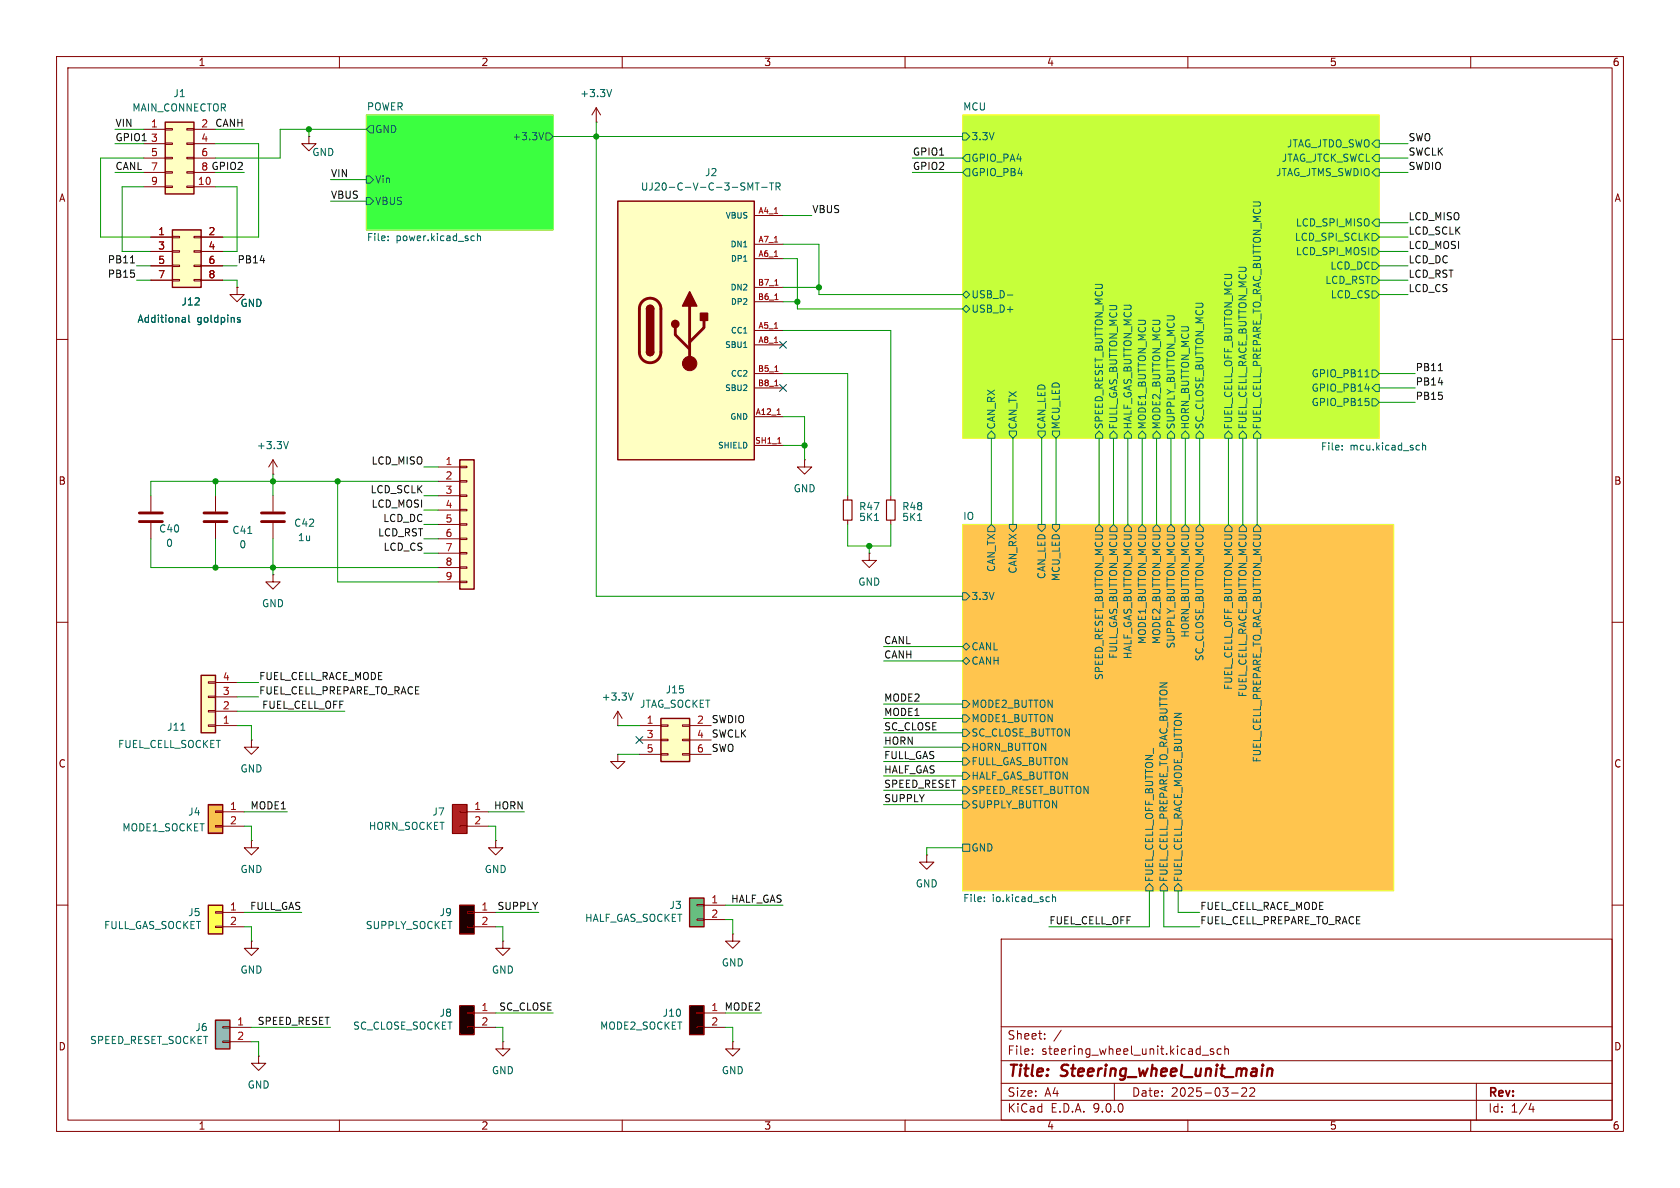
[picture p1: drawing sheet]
<svg xmlns="http://www.w3.org/2000/svg" width="297mm" height="210mm" viewBox="0 0 297 210" stroke-linecap="round" stroke-linejoin="round" font-family="sans-serif">
<g fill="none" stroke="#840000" stroke-width=".18">
<path d="M10 10h277v190h-277zM12 12h273v186h-273zM60 10v2M110 10v2M160 10v2M210 10v2M260 10v2M10 60h2M285 60h2M10 110h2M285 110h2M10 160h2"/>
<path d="M129.5 165.1v1.3h1.3l-1.3 1.2-1.2-1.2h1.2M129.5 165.1h.1M177 166h108v32h-108zM285 160h2M60 198v2M110 198v2M160 198v2M177 194.5h108M177 191.5h108M177 187.5h108M177 181.5h108M182.5 186.3v.1"/>
<path d="M182.5 185.5v.1M184.7 183.6v.1M184.7 182.8v.1M187.6 182.1l-1.3 2M197 191.5v3M210 198v2M212.5 186.5h1.2M214.5 185.5l-.3-.1-.2 .2v.2l.5 .2v.3h-.5M215.9 185.5l-.4-.1-.3 .3v.4l.1 .2h.6M216.5 185.5l.2-.1 .4 .1 .1 .9M216.5 184.9v1.5M217.7 193.2h1.2"/>
<path d="M220.3 192.4v.5l-.8 .9h.9M221.7 192.4v.5l-.8 .9h.9M260 198v2M261 191.5v6.5M270.7 195l-.4 1.1h.9M271 195.6v1"/>
</g>
<path d="M224.1 189.1a.49 .49 0 0 1 .9 .1l-.2 1M224.1 188.9l-.1 1.3" fill="none" stroke="#840000" stroke-width=".4"/>
<path d="M64.8 20.3h33v20.3h-33z" fill="#3bff40" stroke="#3bff40" stroke-width=".18"/>
<path d="M170.2 92.7h76.2v64.8h-76.2z" fill="#ffc54e" stroke="#ffc54e" stroke-width=".18"/>
<path d="M170.2 20.3h73.6v57.2h-73.6z" fill="#c6ff3a" stroke="#c6ff3a" stroke-width=".18"/>
<path d="M64.8 20.3h33v20.3h-33z" fill="none" stroke="#aeff35" stroke-width=".18"/>
<g fill="none" stroke="#006464" stroke-width=".18">
<path d="M64.8 31.1h.6l.6 .7-.6 .6h-.6zM64.8 34.9h.6l.6 .7-.6 .6h-.6zM65.4 22.2h.6v1.3h-.6l-.6-.6zM96.1 23.4l-.4 1.3M96.5 23.5h.7l.6 .6-.6 .7h-.7zM170.2 23.5h.6l.6 .6-.6 .7h-.6zM170.8 27.3h.6v1.3h-.6l-.6-.7zM170.8 29.8h.6v1.3h-.6l-.6-.6zM243.2 38.7h.6v1.3h-.6l-.6-.6zM243.2 27.3h.6v1.3h-.6l-.6-.7zM243.2 29.8h.6v1.3h-.6l-.6-.6zM243.2 24.8h.6v1.2h-.6l-.6-.6z"/>
<path d="M68.6 42.4v.1M68.6 41.8v.1M83.5 41.7l.4 .1M83.9 42.5h-.4M84.4 41.8l.2-.1 .3 .1v.7M84.4 41.3v1.2M170.8 51.4l.6 .7-.6 .6-.6-.6zM170.8 54l.6 .6-.6 .6-.6-.6zM178.1 52.2h1M242.6 41.3h.6l.6 .6-.6 .6h-.6zM242.6 43.8h.6l.6 .7-.6 .6h-.6zM242.6 51.4h.6l.6 .7-.6 .6h-.6z"/>
<path d="M242.6 48.9h.6l.6 .6-.6 .7h-.6zM242.6 46.4h.6l.6 .6-.6 .6h-.6zM175.3 76.2l.6 .6v.7h-1.3v-.7zM178.4 76.2h1.3v.6l-.6 .7-.7-.7zM183.5 76.2h1.3v.6l-.7 .7-.6-.7zM186.1 76.2h1.2v.6l-.6 .7-.6-.7zM194.3 76.2l.6 .6v.7h-1.2v-.7zM196.8 76.2l.7 .6v.7h-1.3v-.7zM199.4 76.2l.6 .6v.7h-1.2v-.7zM201.3 76.8l.6-.6 .7 .6v.7h-1.3zM203.8 76.8l.7-.6 .6 .6v.7h-1.3zM207 76.2l.6 .6v.7h-1.2v-.7z"/>
<path d="M209.5 76.2l.7 .6v.7h-1.3v-.7zM212.1 76.2l.6 .6v.7h-1.2v-.7zM217.2 76.2l.6 .6v.7h-1.3v-.7zM219.7 76.2l.6 .6v.7h-1.2v-.7zM222.2 76.2l.7 .6v.7h-1.3v-.7zM237.3 79.4v.2M237.3 78.8v.1M241.3 66.6h.7M241.3 68.7h.8M242.6 65.4h.6l.6 .6-.6 .7h-.6zM242.6 70.5h.6l.6 .6-.6 .7h-.6zM243.2 67.9h.6v1.3h-.6l-.6-.6z"/>
<path d="M250.8 78.7l.1 .1M250.9 79.5l-.1 .1M251.5 78.3v1.3M251.5 78.8l.2-.1 .3 .1v.8M175.3 92.7l.6 .6v.7h-1.3v-.7zM178.4 92.7h1.3v.6l-.6 .7-.7-.7zM183.5 92.7h1.3v.6l-.7 .7-.6-.7zM186.1 92.7h1.2v.6l-.6 .7-.6-.7zM194.3 92.7l.6 .6v.7h-1.2v-.7zM196.8 92.7l.7 .6v.7h-1.3v-.7zM199.4 92.7l.6 .6v.7h-1.2v-.7zM201.9 92.7l.7 .6v.7h-1.3v-.7z"/>
<path d="M204.5 92.7l.6 .6v.7h-1.3v-.7zM207 92.7l.6 .6v.7h-1.2v-.7zM209.5 92.7l.7 .6v.7h-1.3v-.7zM212.1 92.7l.6 .6v.7h-1.2v-.7zM217.2 92.7l.6 .6v.7h-1.3v-.7zM219.7 92.7l.6 .6v.7h-1.2v-.7zM222.2 92.7l.7 .6v.7h-1.3v-.7zM170.2 114.3l.6-.6 .6 .6-.6 .6zM170.2 116.8l.6-.6 .6 .6-.6 .7zM170.2 104.8h.6l.6 .6-.6 .6h-.6zM170.2 123.8h.6l.6 .7-.6 .6h-.6zM170.2 126.4h.6l.6 .6-.6 .6h-.6z"/>
<path d="M170.2 134h.6l.6 .6-.6 .7h-.6zM170.2 136.5h.6l.6 .7-.6 .6h-.6zM170.2 139.1h.6l.6 .6-.6 .6h-.6zM170.2 128.9h.6l.6 .6-.6 .7h-.6zM170.2 131.4h.6l.6 .7-.6 .6h-.6zM170.2 149.2h1.2v1.3h-1.2zM170.2 141.6h.6l.6 .6-.6 .7h-.6zM174 159.3v.1M174 158.6v.1M186.1 158.1v1.3M186.1 158.7l.1-.2 .3 .1 .1 .8M203.2 156.2l.6 .6v.7h-1.2v-.7z"/>
<path d="M205.7 156.2l.7 .6v.7h-1.3v-.7zM208.3 156.2l.6 .6v.7h-1.3v-.7z"/>
</g>
<path d="M170.2 92.7h76.2v64.8h-76.2z" fill="none" stroke="#e9ff38" stroke-width=".18"/>
<path d="M170.2 20.3h73.6v57.2h-73.6z" fill="none" stroke="#fff735" stroke-width=".18"/>
<path d="M29.2 21.6h5.1v12.7h-5.1z" fill="#ffffc2"/>
<path d="M29.2 21.6h5.1v12.7h-5.1zM121.9 177.8h2.6v5.1h-2.6z" fill="none" stroke="#840000" stroke-width=".25"/>
<g fill="none" stroke="#840000" stroke-width=".18">
<path d="M25.4 22.9h3.8M25.4 25.4h3.8M25.4 27.9h3.8M25.4 30.5h3.8M25.4 33h3.8M29.2 22.7h1.3v.3h-1.3zM29.2 25.3h1.3v.2h-1.3zM29.2 27.8h1.3v.3h-1.3zM29.2 30.4h1.3v.2h-1.3zM29.2 32.9h1.3v.2h-1.3zM33 22.7h1.3v.3h-1.3zM33 25.3h1.3v.2h-1.3z"/>
<path d="M33 27.8h1.3v.3h-1.3zM33 30.4h1.3v.2h-1.3zM33 32.9h1.3v.2h-1.3zM34.3 22.9h3.8M34.3 25.4h3.8M34.3 27.9h3.8M34.3 30.5h3.8M34.3 33h3.8M26.7 87.6v2.8M26.7 92.5v2.8M109.2 128.3h.1M109.2 125.7l-.7 1.3"/>
<path d="M109.2 125.7l.8 1.3M109.2 125.7v2.6M44.4 148.6v1.3h1.3l-1.3 1.2-1.2-1.2h1.2M44.4 148.6h.1M163.8 151.1v1.3h1.3l-1.3 1.3-1.2-1.3h1.2M163.8 151.1h.1M123.2 178.9h1.3v.3h-1.3zM124.5 179.1h3.8M123.2 181.5h1.3v.2h-1.3zM124.5 181.6h3.8"/>
</g>
<path d="M121.9 177.8h2.6v5.1h-2.6z" fill="#000"/>
<path d="M24.6 90.7h4.1M24.6 92.2h4.1" fill="none" stroke="#840000" stroke-width=".51"/>
<path d="M111.9 122.5l-.4 1.3" fill="none" stroke="#006464" stroke-width=".18"/>
<path d="M30.5 40.6h5.1v10.2h-5.1z" fill="#ffffc2"/>
<path d="M30.5 40.6h5.1v10.2h-5.1zM81.3 177.8h2.5v5.1h-2.5z" fill="none" stroke="#840000" stroke-width=".25"/>
<g fill="none" stroke="#840000" stroke-width=".18">
<path d="M26.7 41.9h3.8M26.7 44.5h3.8M26.7 47h3.8M26.7 49.5h3.8M30.5 41.8h1.2v.2h-1.2zM30.5 44.3h1.2v.3h-1.2zM30.5 46.9h1.2v.2h-1.2zM30.5 49.4h1.2v.3h-1.2zM34.3 41.8h1.3v.2h-1.3zM34.3 44.3h1.3v.3h-1.3zM34.3 46.9h1.3v.2h-1.3zM34.3 49.4h1.3v.3h-1.3z"/>
<path d="M35.6 41.9h3.8M35.6 44.5h3.8M35.6 47h3.8M35.6 49.5h3.8M38.1 87.6v2.8M38.1 92.5v2.8M82.5 178.9h1.3v.3h-1.3zM83.8 179.1h3.8M82.5 181.5h1.3v.2h-1.3zM83.8 181.6h3.8M88.9 184.2v1.2h1.3l-1.3 1.3-1.3-1.3h1.3M88.9 184.2h.1"/>
<path d="M129.5 184.2v1.2h1.3l-1.3 1.3-1.2-1.3h1.2M129.5 184.2h.1"/>
</g>
<path d="M32.3 56.1l.4 .1 .1 .8M32.8 56.9l-.5 .1M32.8 56.4l-.5 .1M33.4 55.7v1.1l.2 .2M42.4 56.2l-.3-.1-.1 .2v.2l.4 .1v.3h-.4M43.8 94.3h.7" fill="none" stroke="#006464" stroke-width=".18"/>
<path d="M36.1 90.7h4M36.1 92.2h4" fill="none" stroke="#840000" stroke-width=".51"/>
<path d="M81.3 177.8h2.5v5.1h-2.5z" fill="#000"/>
<path d="M121.9 158.8h2.6v5h-2.6z" fill="#57ffa9"/>
<path d="M121.9 158.8h2.6v5h-2.6z" fill="none" stroke="#840000" stroke-width=".25"/>
<path d="M54.6 24.1v1.3h1.3l-1.3 1.3-1.3-1.3h1.3M54.6 24.1h.1M123.2 159.9h1.3v.2h-1.3zM44.4 166.4v1.2h1.3l-1.3 1.3-1.2-1.3h1.2M44.4 166.4h.1M123.2 162.4h1.3v.3h-1.3zM124.5 160h3.8M124.5 162.6h3.8" fill="none" stroke="#840000" stroke-width=".18"/>
<path d="M38.1 180.3h2.5v5.1h-2.5z" fill="#66b4ff"/>
<path d="M38.1 180.3h2.5v5.1h-2.5z" fill="none" stroke="#840000" stroke-width=".25"/>
<path d="M109.2 133.4v1.2h1.3l-1.3 1.3-1.3-1.3h1.3M109.2 133.4h.1M39.4 181.5h1.2v.2h-1.2zM39.4 184h1.2v.3h-1.2zM40.6 181.6h3.8M40.6 184.2h3.8" fill="none" stroke="#840000" stroke-width=".18"/>
<path d="M116.8 127h5.1v7.6h-5.1z" fill="#ffffc2"/>
<path d="M116.8 127h5.1v7.6h-5.1zM81.3 160h2.5v5.1h-2.5z" fill="none" stroke="#840000" stroke-width=".25"/>
<g fill="none" stroke="#840000" stroke-width=".18">
<path d="M48.3 101.6v1.3h1.2l-1.2 1.2-1.3-1.2h1.3M48.3 101.6h.1M113 128.3h3.8M113 130.8h3.8M113 133.4h3.8M116.8 128.1h1.3v.3h-1.3zM116.8 130.7h1.3v.2h-1.3zM116.8 133.2h1.3v.3h-1.3zM120.6 128.1h1.3v.3h-1.3zM120.6 130.7h1.3v.2h-1.3zM120.6 133.2h1.3v.3h-1.3zM121.9 128.3h3.8"/>
<path d="M121.9 130.8h3.8M121.9 133.4h3.8M82.5 161.2h1.3v.2h-1.3zM82.5 163.7h1.3v.3h-1.3zM83.8 161.3h3.8M83.8 163.8h3.8M45.7 186.7v1.3h1.3l-1.3 1.2-1.3-1.2h1.3M45.7 186.7h.1"/>
</g>
<path d="M81.3 160h2.5v5.1h-2.5z" fill="#000"/>
<path d="M36.8 160h2.6v5.1h-2.6z" fill="#ffff53"/>
<path d="M36.8 160h2.6v5.1h-2.6z" fill="none" stroke="#840000" stroke-width=".25"/>
<path d="M41.9 50.8v1.3h1.3l-1.3 1.2-1.3-1.2h1.3M41.9 50.8h.1M48.3 83.8h.1M48.3 81.3l-.8 1.3M48.3 81.3l.7 1.3M48.3 81.3v2.5M38.1 161.2h1.3v.2h-1.3zM38.1 163.7h1.3v.3h-1.3zM39.4 161.3h3.8M39.4 163.8h3.8" fill="none" stroke="#840000" stroke-width=".18"/>
<path d="M51 78l-.4 1.3" fill="none" stroke="#006464" stroke-width=".18"/>
<path d="M36.8 142.2h2.6v5.1h-2.6z" fill="#ff9f32"/>
<path d="M36.8 142.2h2.6v5.1h-2.6z" fill="none" stroke="#840000" stroke-width=".25"/>
<path d="M38.1 143.4h1.3v.2h-1.3zM38.1 145.9h1.3v.3h-1.3zM39.4 143.5h3.8M39.4 146.1h3.8" fill="none" stroke="#840000" stroke-width=".18"/>
<path d="M35.6 119.4h2.5v10.1h-2.5z" fill="#ffffc2"/>
<path d="M35.6 119.4h2.5v10.1h-2.5z" fill="none" stroke="#840000" stroke-width=".25"/>
<path d="M36.8 128.1h1.3v.3h-1.3zM36.8 125.6h1.3v.3h-1.3zM36.8 123.1h1.3v.2h-1.3zM36.8 120.5h1.3v.3h-1.3zM38.1 128.3h3.8M38.1 125.7h3.8M38.1 123.2h3.8M38.1 120.7h3.8M44.4 130.8v1.3h1.3l-1.3 1.3-1.2-1.3h1.2M44.4 130.8h.1M88.9 166.4v1.2h1.3l-1.3 1.3-1.3-1.3h1.3M88.9 166.4h.1" fill="none" stroke="#840000" stroke-width=".18"/>
<path d="M32 129.1h.7" fill="none" stroke="#006464" stroke-width=".18"/>
<path d="M81.3 81.3h2.5v22.8h-2.5z" fill="#ffffc2"/>
<path d="M81.3 81.3h2.5v22.8h-2.5z" fill="none" stroke="#840000" stroke-width=".25"/>
<g fill="none" stroke="#840000" stroke-width=".18">
<path d="M105.4 19.1l-.8 1.2M105.4 19.1l.8 1.2M105.4 19.1v2.5M105.4 21.6h.1M48.3 87.6v2.8M48.3 92.5v2.8M77.5 82.6h3.8M77.5 85.1h3.8M77.5 87.6h3.8M77.5 90.2h3.8M77.5 92.7h3.8M77.5 95.3h3.8"/>
<path d="M77.5 97.8h3.8M81.3 82.4h1.2v.3h-1.2zM81.3 85h1.2v.2h-1.2zM81.3 87.5h1.2v.3h-1.2zM81.3 90h1.2v.3h-1.2zM81.3 92.6h1.2v.2h-1.2zM81.3 95.1h1.2v.3h-1.2zM81.3 97.7h1.2v.2h-1.2zM77.5 100.3h3.8M77.5 102.9h3.8M81.3 100.2h1.2v.3h-1.2zM81.3 102.7h1.2v.3h-1.2z"/>
</g>
<path d="M46.2 90.7h4.1M46.2 92.2h4.1" fill="none" stroke="#840000" stroke-width=".51"/>
<path d="M108.1 15.8l-.4 1.3" fill="none" stroke="#006464" stroke-width=".18"/>
<path d="M80 142.2h2.5v5.1h-2.5z" fill="#ff1e24"/>
<path d="M80 142.2h2.5v5.1h-2.5z" fill="none" stroke="#840000" stroke-width=".25"/>
<path d="M149.9 87.6v.8M149.9 91.9v.8M153.7 97.8v1.3h1.2l-1.2 1.2-1.3-1.2h1.3M153.7 97.8h.1M157.5 87.6v.8M157.5 91.9v.8M81.3 143.4h1.2v.2h-1.2zM81.3 145.9h1.2v.3h-1.2zM82.5 143.5h3.9M82.5 146.1h3.9M87.6 148.6v1.3h1.3l-1.3 1.2-1.2-1.2h1.2M87.6 148.6h.1" fill="none" stroke="#840000" stroke-width=".18"/>
<path d="M149.1 88.4h1.5v3.5h-1.5zM156.7 88.4h1.5v3.5h-1.5z" fill="none" stroke="#840000" stroke-width=".2"/>
<path d="M154.6 92h.7M162.2 92h.7" fill="none" stroke="#006464" stroke-width=".18"/>
<path d="M109.2 35.6h24.1v45.7h-24.1z" fill="#ffffc2"/>
<path d="M109.2 35.6h24.1v45.7h-24.1zM114.3 54.6a.64 .64 0 0 1 .6-.6 .64 .64 0 0 1 .7 .6M114.3 62.2a.64 .64 0 0 0 .6 .7 .64 .64 0 0 0 .7-.7" fill="none" stroke="#840000" stroke-width=".25"/>
<path d="M113.6 53.3a1.9 1.9 0 0 1 2.1-.4 1.9 1.9 0 0 1 1.1 1.7v7.6a1.91 1.91 0 0 1-1.9 1.9 1.91 1.91 0 0 1-1.9-1.9v-7.7l.2-.7zM119.4 57.9v1.3l2.5 2.5M121.9 54.1v10.2M124.5 56.6v1.3l-2.6 2.6" fill="none" stroke="#840000" stroke-width=".51"/>
<g fill="#840000" stroke="#840000" stroke-width=".25">
<path d="M114.3 54.6h1.3v7.6h-1.3z"/>
<path d="M114.5 54.2a.64 .64 0 0 1 .7-.2 .64 .64 0 0 1 .4 .6h-1.3z"/>
<path d="M114.3 62.2h1.3a.64 .64 0 0 1-.7 .7 .64 .64 0 0 1-.6-.7z"/>
<path d="M121.9 51.6l1.3 2.5h-2.6z"/>
<path d="M123.8 55.4h1.3v1.2h-1.3z"/>
<circle cx="119.4" cy="57.3" r=".63"/>
</g>
<circle cx="121.9" cy="64.3" r="1.27" fill="#840000" stroke="#840000" stroke-width=".18"/>
<g fill="none" stroke="#840000" stroke-width=".18">
<path d="M133.3 38.1h5.1M26.7 41.9h3.8M26.7 44.5h3.8M26.7 47h3.8M26.7 49.5h3.8M35.6 41.9h3.8M35.6 44.5h3.8M35.6 47h3.8M35.6 49.5h3.8M41.9 50.8h.1M133.3 43.2h5.1M133.3 45.7h5.1"/>
<path d="M133.3 50.8h5.1M133.3 53.3h5.1M133.3 58.4h5.1M133.3 61h5.1M133.3 66h5.1M133.3 68.6h5.1M133.3 73.7h5.1M133.3 78.7h5.1M142.2 81.3v1.3h1.3l-1.3 1.2-1.2-1.2h1.2M142.2 81.3h.1"/>
</g>
<path d="M137 50.4h.6M137 53h.6M137 65.7h.6M137 68.2h.6M137.4 73.3h.6M137.5 78.4h.6" fill="none" stroke="#a90000" stroke-width=".18"/>
<g fill="none" stroke="#006464" stroke-width=".18">
<path d="M132.2 33.6v-1.3l.5 .9 .4-.9v1.3M133.5 32.3h.7M133.9 32.3v1.3M134.7 33.1h.9M136 32.3h.8M136.4 32.3v1.3M137.2 33l.6-.1 .1-.1v-.3l-.7-.2v1.3M137.5 33l.4 .6M32.3 56.1l.4 .1 .1 .8M32.8 56.9l-.5 .1M32.8 56.4l-.5 .1M33.4 55.7v1.1l.2 .2"/>
<path d="M42.4 56.2l-.3-.1-.1 .2v.2l.4 .1v.3h-.4M131.5 61.4h.5"/>
</g>
<path d="M23.1 46.5h.7M254.3 65.5h.7" fill="none" stroke="#0f0f0f" stroke-width=".18"/>
<g fill="none" stroke="#009600" stroke-width=".18">
<path d="M20.3 25.4h5.1M20.3 22.9h5.1M20.3 30.5h5.1M25.4 27.9h-7.6v14h8.9M25.4 33h-3.8v11.5h5.1M38.1 25.4h7.6v16.5h-6.3M38.1 22.9h5.1M38.1 33h3.8v11.5h-2.5M38.1 30.5h5.1M54.6 22.9v1.2M58.4 35.6h6.4M58.4 31.8h6.4"/>
<path d="M64.8 22.9h-15.3v5h-11.4M97.8 24.1h72.4M105.4 21.6v83.8h64.8M138.4 38.1h5.1M161.3 27.9h8.9M161.3 30.5h8.9M243.8 25.4h5.1M243.8 27.9h5.1M243.8 30.5h5.1M243.8 39.4h5.1M24.1 49.5h2.6M24.1 47h2.6"/>
<path d="M39.4 49.5h2.5v1.3M39.4 47h2.5M138.4 58.4h19.1v29.2M138.4 43.2h6.4v8.9h25.4M138.4 45.7h2.6v8.9h29.2M138.4 50.8h6.4M138.4 53.3h2.6M243.8 41.9h5.1M243.8 49.5h5.1M243.8 44.5h5.1M243.8 47h5.1M243.8 52.1h5.1"/>
<path d="M138.4 66h11.5v21.6M138.4 73.7h3.8v7.6M138.4 78.7h3.8M175.3 77.5v15.2M179.1 77.5v15.2M184.1 77.5v15.2M186.7 77.5v15.2M194.3 77.5v15.2M196.8 77.5v15.2M199.4 77.5v15.2M201.9 77.5v15.2M204.5 77.5v15.2"/>
<path d="M207 77.5v15.2M209.5 77.5v15.2M212.1 77.5v15.2M217.2 77.5v15.2M219.7 77.5v15.2M222.2 77.5v15.2M243.8 71.1h6.4M243.8 68.6h6.4M243.8 66h6.4M26.7 95.3v5h50.8M38.1 85.1v2.5M38.1 95.3v5"/>
<path d="M48.3 83.8v3.8M48.3 95.3v6.3M59.7 85.1v17.8h17.8M74.9 82.6h2.6M74.9 95.3h2.6M74.9 97.8h2.6M74.9 92.7h2.6M74.9 87.6h2.6M74.9 90.2h2.6M77.5 85.1h-50.8v2.5M149.9 92.7v3.8h7.6v-3.8M153.7 96.5v1.3"/>
<path d="M156.2 116.8h14M156.2 114.3h14M41.9 128.3h2.5v2.5M41.9 120.7h3.8M41.9 125.7h19.1M41.9 123.2h3.8M109.2 128.3h3.8M109.2 133.4h3.8M156.2 132.1h14M156.2 127h14M156.2 134.6h14M156.2 129.5h14"/>
<path d="M156.2 124.5h14M156.2 139.7h14M156.2 137.2h14M43.2 146.1h1.2v2.5M43.2 143.5h7.6M86.4 143.5h6.3M86.4 146.1h1.2v2.5M156.2 142.2h14M170.2 149.9h-6.4v1.2M203.2 157.5v6.3h-17.8M205.7 157.5v6.3h6.4M208.3 157.5v3.8h3.8"/>
<path d="M43.2 163.8h1.2v2.6M43.2 161.3h10.1M87.6 163.8h1.3v2.6M87.6 161.3h7.6M87.6 179.1h10.2M128.3 179.1h6.3M128.3 160h10.1M128.3 162.6h1.2v2.5M44.4 184.2h1.3v2.5M44.4 181.6h14M87.6 181.6h1.3v2.6M128.3 181.6h1.2v2.6"/>
</g>
<path d="M137.8 68l1.2 1.2M137.8 60.4l1.2 1.2M139 68l-1.2 1.2M139 60.4l-1.2 1.2M112.4 130.2l1.2 1.2M113.6 130.2l-1.2 1.2" fill="none" stroke="#000084" stroke-width=".18"/>
<g fill="#009600" stroke="#009600" stroke-width=".18">
<circle cx="38.1" cy="85.1" r=".46"/>
<circle cx="48.3" cy="85.1" r=".46"/>
<circle cx="38.1" cy="100.3" r=".46"/>
<circle cx="48.3" cy="100.3" r=".46"/>
<circle cx="59.7" cy="85.1" r=".46"/>
<circle cx="105.4" cy="24.1" r=".46"/>
<circle cx="54.6" cy="22.9" r=".46"/>
<circle cx="153.7" cy="96.5" r=".46"/>
<circle cx="144.8" cy="50.8" r=".46"/>
<circle cx="141" cy="53.3" r=".46"/>
<circle cx="142.2" cy="78.7" r=".46"/>
</g>
<g font-size="2.8" fill="#840000">
<text x="178" y="190.9">Title:</text>
<text x="187.7" y="190.9">Steering_wheel_unit_main</text>
</g>
<g font-size="2.1" fill="#840000">
<text x="178" y="184">Sheet:</text>
<text x="178" y="186.7">File:</text>
<text x="184.1" y="186.7">steering_wheel_unit.kicad_sch</text>
<text x="178" y="196.9">KiCad</text>
<text x="178" y="194.1">Size:</text>
<text x="184.7" y="194.1">A4</text>
<text x="185.7" y="196.9">E.D.A.</text>
<text x="193.3" y="196.9">9.0.0</text>
<text x="200" y="194.1">Date:</text>
<text x="207" y="194.1">2025-03-22</text>
<text x="263" y="194.3">Rev:</text>
<text x="263" y="196.9">Id:</text>
<text x="267.1" y="196.9">1/4</text>
</g>
<g font-size="1.8" fill="#840000">
<text x="35" y="11.9">1</text>
<text x="85" y="11.9">2</text>
<text x="135" y="11.9">3</text>
<text x="185" y="11.9">4</text>
<text x="235" y="11.9">5</text>
<text x="285" y="11.9">6</text>
<text x="10.3" y="35.9">A</text>
<text x="285.3" y="35.9">A</text>
<text x="10.3" y="85.9">B</text>
<text x="285.3" y="85.9">B</text>
<text x="10.3" y="135.9">C</text>
<text x="285.3" y="135.9">C</text>
<text x="10.3" y="185.9">D</text>
<text x="285.3" y="185.9">D</text>
<text x="35" y="199.9">1</text>
<text x="85" y="199.9">2</text>
<text x="135" y="199.9">3</text>
<text x="185" y="199.9">4</text>
<text x="235" y="199.9">5</text>
<text x="285" y="199.9">6</text>
</g>
<g font-size="1.8" fill="#006464">
<text x="30.6" y="17.4">J1</text>
<text x="102.5" y="17.4">+3.3V</text>
<text x="23.3" y="19.9">MAIN_CONNECTOR</text>
<text x="64.8" y="19.6">POWER</text>
<text x="66.2" y="23.7">GND</text>
<text x="170.2" y="19.6">MCU</text>
<text x="55.1" y="27.8">GND</text>
<text x="90.4" y="25">+3.3V</text>
<text x="171.6" y="25">3.3V</text>
<text x="171.6" y="28.8">GPIO_PA4</text>
<text x="226.5" y="28.8">JTAG_JTCK_SWCL</text>
<text x="227.4" y="26.3">JTAG_JTDO_SWO</text>
<text x="66.2" y="32.6">Vin</text>
<text x="113.2" y="33.9">UJ20-C-V-C-3-SMT-TR</text>
<text x="124.5" y="31.3">J2</text>
<text x="171.6" y="31.3">GPIO_PB4</text>
<text x="225.5" y="31.3">JTAG_JTMS_SWDIO</text>
<text x="66.2" y="36.4">VBUS</text>
<text x="229" y="40.2">LCD_SPI_MISO</text>
<text x="64.8" y="43">File:</text>
<text x="70" y="43">power.kicad_sch</text>
<text x="228.8" y="42.8">LCD_SPI_SCLK</text>
<text x="229" y="45.3">LCD_SPI_MOSI</text>
<text x="235.1" y="47.9">LCD_DC</text>
<text x="171.6" y="52.9">USB_D-</text>
<text x="234.2" y="50.4">LCD_RST</text>
<text x="235.2" y="52.9">LCD_CS</text>
<text x="24.2" y="57.3">Additional</text>
<text x="32" y="54.2">J12</text>
<text x="34.8" y="57.3">goldpins</text>
<text x="42.4" y="54.5">GND</text>
<text x="171.6" y="55.5">USB_D+</text>
<text x="231.8" y="66.9">GPIO_PB11</text>
<text x="231.8" y="69.4">GPIO_PB14</text>
<text x="231.8" y="72">GPIO_PB15</text>
<text x="176.1" y="76" transform="rotate(-90 176.1 76)">CAN_RX</text>
<text x="179.9" y="76" transform="rotate(-90 179.9 76)">CAN_TX</text>
<text x="185" y="76" transform="rotate(-90 185 76)">CAN_LED</text>
<text x="187.6" y="76" transform="rotate(-90 187.6 76)">MCU_LED</text>
<text x="195.2" y="76" transform="rotate(-90 195.2 76)">SPEED_RESET_BUTTON_MCU</text>
<text x="197.7" y="76" transform="rotate(-90 197.7 76)">FULL_GAS_BUTTON_MCU</text>
<text x="200.3" y="76" transform="rotate(-90 200.3 76)">HALF_GAS_BUTTON_MCU</text>
<text x="202.8" y="76" transform="rotate(-90 202.8 76)">MODE1_BUTTON_MCU</text>
<text x="205.3" y="76" transform="rotate(-90 205.3 76)">MODE2_BUTTON_MCU</text>
<text x="207.9" y="76" transform="rotate(-90 207.9 76)">SUPPLY_BUTTON_MCU</text>
<text x="210.4" y="76" transform="rotate(-90 210.4 76)">HORN_BUTTON_MCU</text>
<text x="213" y="76" transform="rotate(-90 213 76)">SC_CLOSE_BUTTON_MCU</text>
<text x="218" y="76" transform="rotate(-90 218 76)">FUEL_CELL_OFF_BUTTON_MCU</text>
<text x="220.6" y="76" transform="rotate(-90 220.6 76)">FUEL_CELL_RACE_BUTTON_MCU</text>
<text x="223.1" y="76" transform="rotate(-90 223.1 76)">FUEL_CELL_PREPARE_TO_RAC_BUTTON_MCU</text>
<text x="45.3" y="79.6">+3.3V</text>
<text x="233.4" y="80">File:</text>
<text x="238.6" y="80">mcu.kicad_sch</text>
<text x="140.2" y="87.2">GND</text>
<text x="28" y="94.3">C40</text>
<text x="41" y="94.6">C41</text>
<text x="51.9" y="93.3">C42</text>
<text x="52.6" y="95.9">1u</text>
<text x="151.8" y="90.4">R47</text>
<text x="151.8" y="92.3">5K1</text>
<text x="159.4" y="90.4">R48</text>
<text x="159.4" y="92.3">5K1</text>
<text x="170.2" y="92">IO</text>
<text x="29.3" y="96.9">0</text>
<text x="42.2" y="97.1">0</text>
<text x="176.1" y="101.2" transform="rotate(-90 176.1 101.2)">CAN_TX</text>
<text x="179.9" y="101.5" transform="rotate(-90 179.9 101.5)">CAN_RX</text>
<text x="46.2" y="107.5">GND</text>
<text x="151.6" y="103.7">GND</text>
<text x="171.6" y="106.3">3.3V</text>
<text x="185" y="102.5" transform="rotate(-90 185 102.5)">CAN_LED</text>
<text x="187.6" y="102.8" transform="rotate(-90 187.6 102.8)">MCU_LED</text>
<text x="202.8" y="114" transform="rotate(-90 202.8 114)">MODE1_BUTTON_MCU</text>
<text x="205.3" y="114" transform="rotate(-90 205.3 114)">MODE2_BUTTON_MCU</text>
<text x="210.4" y="112.8" transform="rotate(-90 210.4 112.8)">HORN_BUTTON_MCU</text>
<text x="171.6" y="115.2">CANL</text>
<text x="171.6" y="117.7">CANH</text>
<text x="197.7" y="116.6" transform="rotate(-90 197.7 116.6)">FULL_GAS_BUTTON_MCU</text>
<text x="200.3" y="116.6" transform="rotate(-90 200.3 116.6)">HALF_GAS_BUTTON_MCU</text>
<text x="207.9" y="114.8" transform="rotate(-90 207.9 114.8)">SUPPLY_BUTTON_MCU</text>
<text x="213" y="117" transform="rotate(-90 213 117)">SC_CLOSE_BUTTON_MCU</text>
<text x="106.3" y="124.1">+3.3V</text>
<text x="113" y="125.3">JTAG_SOCKET</text>
<text x="117.6" y="122.8">J15</text>
<text x="171.6" y="125.3">MODE2_BUTTON</text>
<text x="195.2" y="120.3" transform="rotate(-90 195.2 120.3)">SPEED_RESET_BUTTON_MCU</text>
<text x="218" y="122.1" transform="rotate(-90 218 122.1)">FUEL_CELL_OFF_BUTTON_MCU</text>
<text x="220.6" y="123.3" transform="rotate(-90 220.6 123.3)">FUEL_CELL_RACE_BUTTON_MCU</text>
<text x="29.4" y="129.4">J11</text>
<text x="171.6" y="127.9">MODE1_BUTTON</text>
<text x="171.6" y="130.4">SC_CLOSE_BUTTON</text>
<text x="20.8" y="132.4">FUEL_CELL_SOCKET</text>
<text x="42.4" y="136.8">GND</text>
<text x="171.6" y="135.5">FULL_GAS_BUTTON</text>
<text x="171.6" y="132.9">HORN_BUTTON</text>
<text x="223.1" y="134.9" transform="rotate(-90 223.1 134.9)">FUEL_CELL_PREPARE_TO_RAC_BUTTON_MCU</text>
<text x="171.6" y="138">HALF_GAS_BUTTON</text>
<text x="171.6" y="140.6">SPEED_RESET_BUTTON</text>
<text x="171.6" y="143.1">SUPPLY_BUTTON</text>
<text x="21.5" y="147.2">MODE1_SOCKET</text>
<text x="33.2" y="144.4">J4</text>
<text x="65.1" y="146.9">HORN_SOCKET</text>
<text x="76.3" y="144.4">J7</text>
<text x="42.4" y="154.5">GND</text>
<text x="85.6" y="154.5">GND</text>
<text x="171.6" y="150.7">GND</text>
<text x="118.3" y="160.9">J3</text>
<text x="161.8" y="157.1">GND</text>
<text x="170.2" y="159.8">File:</text>
<text x="175.4" y="159.8">io.kicad_sch</text>
<text x="204.1" y="156" transform="rotate(-90 204.1 156)">FUEL_CELL_OFF_BUTTON_</text>
<text x="206.6" y="156" transform="rotate(-90 206.6 156)">FUEL_CELL_PREPARE_TO_RAC_BUTTON</text>
<text x="209.1" y="156" transform="rotate(-90 209.1 156)">FUEL_CELL_RACE_MODE_BUTTON</text>
<text x="18.3" y="164.4">FULL_GAS_SOCKET</text>
<text x="33.2" y="162.2">J5</text>
<text x="64.6" y="164.4">SUPPLY_SOCKET</text>
<text x="77.6" y="162.2">J9</text>
<text x="103.3" y="163.2">HALF_GAS_SOCKET</text>
<text x="42.4" y="172.3">GND</text>
<text x="86.9" y="172.3">GND</text>
<text x="127.5" y="171">GND</text>
<text x="77.6" y="179.9">J8</text>
<text x="117.1" y="179.9">J10</text>
<text x="15.8" y="184.8">SPEED_RESET_SOCKET</text>
<text x="34.4" y="182.5">J6</text>
<text x="62.3" y="182.2">SC_CLOSE_SOCKET</text>
<text x="106" y="182.2">MODE2_SOCKET</text>
<text x="86.9" y="190.1">GND</text>
<text x="127.5" y="190.1">GND</text>
<text x="43.7" y="192.6">GND</text>
</g>
<g font-size="1.8" fill="#0f0f0f">
<text x="20.3" y="22.5">VIN</text>
<text x="38" y="22.5">CANH</text>
<text x="20.3" y="25.1">GPIO1</text>
<text x="161.3" y="27.6">GPIO1</text>
<text x="248.9" y="27.6">SWCLK</text>
<text x="248.9" y="25.1">SWO</text>
<text x="20.3" y="30.1">CANL</text>
<text x="35.5" y="30.2">8 GPIO2</text>
<text x="58.4" y="31.4">VIN</text>
<text x="58.4" y="35.2">VBUS</text>
<text x="161.3" y="30.1">GPIO2</text>
<text x="248.9" y="30.1">SWDIO</text>
<text x="143.5" y="37.8">VBUS</text>
<text x="248.9" y="41.6">LCD_SCLK</text>
<text x="248.9" y="39">LCD_MISO</text>
<text x="19" y="46.6">PB11</text>
<text x="41.9" y="46.6">PB14</text>
<text x="248.9" y="46.6">LCD_DC</text>
<text x="248.9" y="44.1">LCD_MOSI</text>
<text x="19" y="49.2">PB15</text>
<text x="248.9" y="51.7">LCD_CS</text>
<text x="248.9" y="49.2">LCD_RST</text>
<text x="250.2" y="65.7">PB11</text>
<text x="250.2" y="68.2">PB14</text>
<text x="250.2" y="70.8">PB15</text>
<text x="65.6" y="82.2">LCD_MISO</text>
<text x="65.4" y="87.3">LCD_SCLK</text>
<text x="65.6" y="89.8">LCD_MOSI</text>
<text x="66.7" y="94.9">LCD_RST</text>
<text x="67.7" y="92.4">LCD_DC</text>
<text x="67.7" y="97.4">LCD_CS</text>
<text x="156.2" y="114">CANL</text>
<text x="156.2" y="116.5">CANH</text>
<text x="45.7" y="122.8">FUEL_CELL_PREPARE_TO_RACE</text>
<text x="45.7" y="120.3">FUEL_CELL_RACE_MODE</text>
<text x="46.2" y="125.4">FUEL_CELL_OFF</text>
<text x="156.2" y="124.1">MODE2</text>
<text x="125.7" y="127.9">SWDIO</text>
<text x="125.7" y="130.5">SWCLK</text>
<text x="156.2" y="129.2">SC_CLOSE</text>
<text x="156.2" y="126.7">MODE1</text>
<text x="156.2" y="131.7">HORN</text>
<text x="125.7" y="133">SWO</text>
<text x="156.2" y="136.8">HALF_GAS</text>
<text x="156.2" y="134.3">FULL_GAS</text>
<text x="44.2" y="143.2">MODE1</text>
<text x="87.2" y="143.2">HORN</text>
<text x="156.2" y="139.4">SPEED_RESET</text>
<text x="156.2" y="141.9">SUPPLY</text>
<text x="44.1" y="160.9">FULL_GAS</text>
<text x="87.9" y="160.9">SUPPLY</text>
<text x="129.2" y="159.7">HALF_GAS</text>
<text x="212.1" y="160.9">FUEL_CELL_RACE_MODE</text>
<text x="185.4" y="163.5">FUEL_CELL_OFF</text>
<text x="212.1" y="163.5">FUEL_CELL_PREPARE_TO_RACE</text>
<text x="88.2" y="178.7">SC_CLOSE</text>
<text x="128" y="178.7">MODE2</text>
<text x="45.5" y="181.3">SPEED_RESET</text>
</g>
<g font-size="1.8" fill="#a90000">
<text x="26.6" y="22.6">1</text>
<text x="35.5" y="22.6">2</text>
<text x="26.6" y="25.1">3</text>
<text x="26.6" y="27.7">5</text>
<text x="35.5" y="25.1">4</text>
<text x="35.5" y="27.7">6</text>
<text x="26.6" y="30.2">7</text>
<text x="26.6" y="32.8">9</text>
<text x="34.9" y="32.8">10</text>
<text x="27.9" y="41.7">1</text>
<text x="36.8" y="41.7">2</text>
<text x="27.9" y="44.2">3</text>
<text x="27.9" y="46.7">5</text>
<text x="36.8" y="44.2">4</text>
<text x="36.8" y="46.7">6</text>
<text x="27.9" y="49.3">7</text>
<text x="36.8" y="49.3">8</text>
<text x="78.7" y="82.3">1</text>
<text x="78.7" y="84.8">2</text>
<text x="78.7" y="87.4">3</text>
<text x="78.7" y="89.9">4</text>
<text x="78.7" y="92.5">5</text>
<text x="78.7" y="95">6</text>
<text x="78.7" y="97.5">7</text>
<text x="78.7" y="100.1">8</text>
<text x="78.7" y="102.6">9</text>
<text x="39.3" y="125.5">2</text>
<text x="39.3" y="122.9">3</text>
<text x="39.3" y="120.4">4</text>
<text x="39.3" y="128">1</text>
<text x="114.2" y="128">1</text>
<text x="114.2" y="130.6">3</text>
<text x="123.1" y="128">2</text>
<text x="123.1" y="130.6">4</text>
<text x="114.2" y="133.1">5</text>
<text x="123.1" y="133.1">6</text>
<text x="40.6" y="143.3">1</text>
<text x="83.7" y="143.3">1</text>
<text x="40.6" y="145.8">2</text>
<text x="83.7" y="145.8">2</text>
<text x="40.6" y="161">1</text>
<text x="85" y="161">1</text>
<text x="125.7" y="159.8">1</text>
<text x="40.6" y="163.6">2</text>
<text x="85" y="163.6">2</text>
<text x="125.7" y="162.3">2</text>
<text x="85" y="178.8">1</text>
<text x="125.7" y="178.8">1</text>
<text x="41.8" y="181.4">1</text>
<text x="41.8" y="183.9">2</text>
<text x="85" y="181.4">2</text>
<text x="125.7" y="181.4">2</text>
</g>
<g font-size="1.4" fill="#006464">
<text x="128.2" y="38.8">VBUS</text>
<text x="129" y="43.9">DN1</text>
<text x="129.1" y="46.5">DP1</text>
<text x="129" y="51.5">DN2</text>
<text x="129.1" y="54.1">DP2</text>
<text x="129.1" y="59.2">CC1</text>
<text x="128.1" y="61.7">SBU1</text>
<text x="128.1" y="69.3">SBU2</text>
<text x="129.1" y="66.8">CC2</text>
<text x="129" y="74.4">GND</text>
<text x="126.8" y="79.5">SHIELD</text>
</g>
<g font-size="1.4" fill="#a90000">
<text x="134" y="37.8">A4_1</text>
<text x="134" y="42.9">A7_1</text>
<text x="134" y="45.5">A6_1</text>
<text x="133.9" y="50.5">B7_1</text>
<text x="133.9" y="53.1">B6_1</text>
<text x="134" y="58.2">A5_1</text>
<text x="133.9" y="65.8">B5_1</text>
<text x="134" y="60.7">A8_1</text>
<text x="133.9" y="68.3">B8_1</text>
<text x="133.5" y="73.4">A12_1</text>
<text x="133.4" y="78.5">SH1_1</text>
</g>
</svg>
